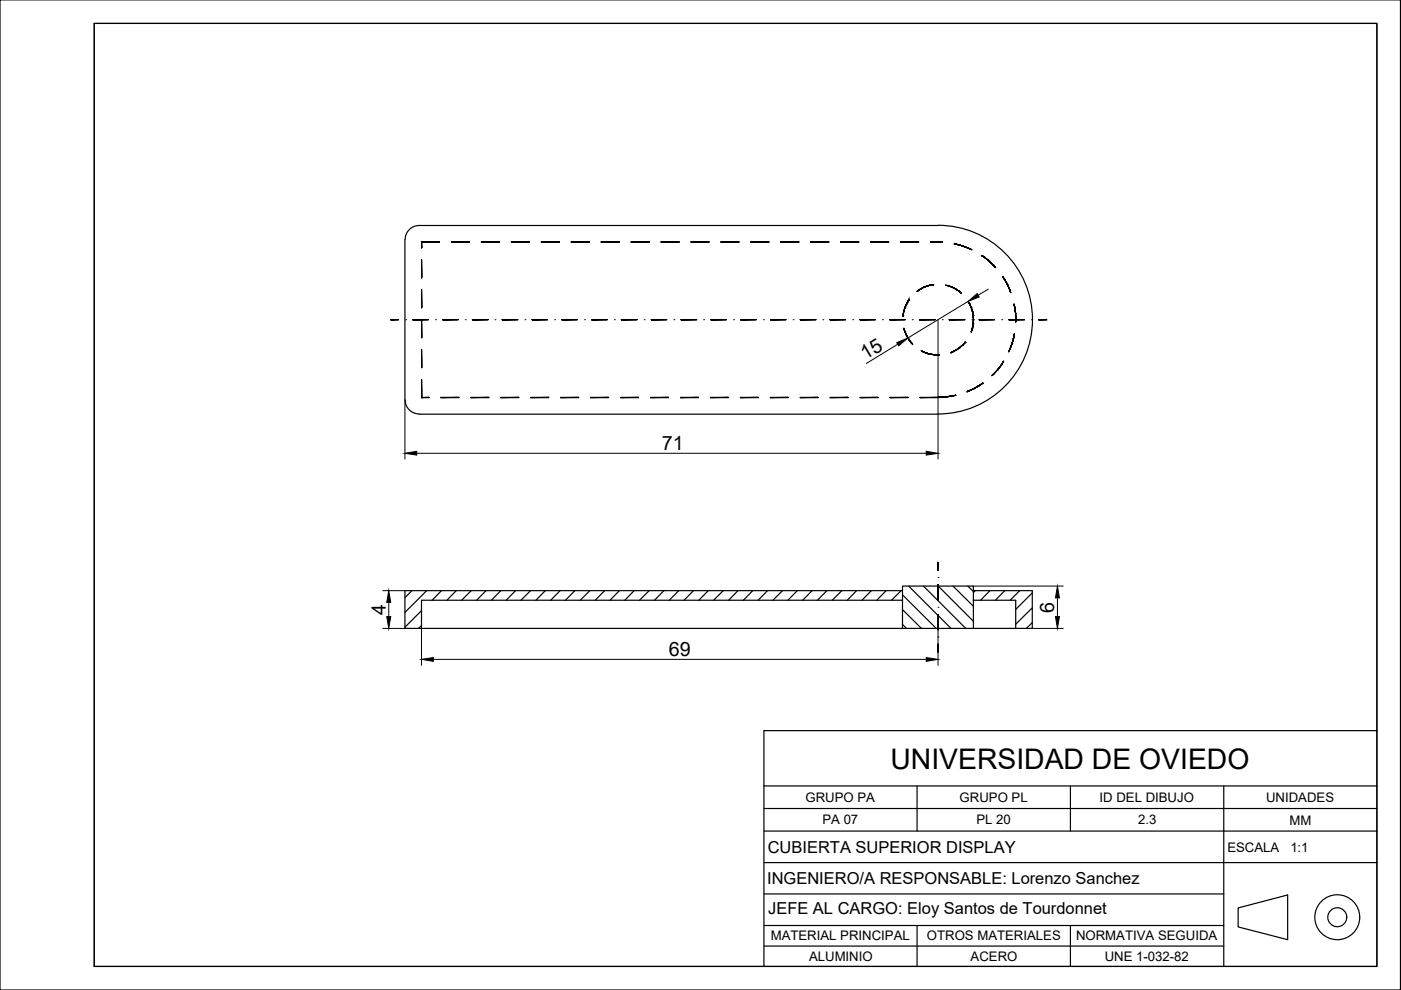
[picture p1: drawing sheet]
<svg xmlns="http://www.w3.org/2000/svg" width="297mm" height="210mm" viewBox="0 0 297 210" stroke-linecap="round" stroke-linejoin="round" font-family="sans-serif">
<!-- layer: 01_Contornos -->
<g fill="none" stroke="#000" stroke-width=".25">
<path d="M85.9 50.8v34M88.9 47.8h110M88.9 47.8a2.98 2.98 0 0 0-3 3M198.9 47.8a20 20 0 0 1 20 20 20 20 0 0 1-20 20M85.9 84.8a2.98 2.98 0 0 0 3 3M88.9 87.8h110M87.3 125.2l-1.4 1.5M89.4 129.5l-3.5 3.5M89.4 132.6l-.7 .6M90.5 125.2l-4.6 4.7M93.6 125.2l-2 2.1M96.7 125.2l-2 2.1"/>
<path d="M99.9 125.2l-2 2.1M103 125.2l-2 2.1M106.2 125.2l-2 2.1M109.3 125.2l-2 2.1M112.5 125.2l-2.1 2.1M115.6 125.2l-2 2.1M118.7 125.2l-1.9 2.1M121.9 125.2l-2 2.1M125.1 125.2l-2.1 2.1M128.2 125.2l-2 2.1M131.3 125.2l-2 2.1M134.5 125.2l-2 2.1"/>
<path d="M137.6 125.2l-2 2.1M140.8 125.2l-2 2.1M143.9 125.2l-2 2.1M147 125.2l-2 2.1M150.2 125.2l-2 2.1M153.3 125.2l-2 2.1M156.5 125.2l-2 2.1M159.6 125.2l-2 2.1M162.7 125.2l-2 2.1M165.9 125.2l-2 2.1M169 125.2l-2 2.1M172.2 125.2l-2 2.1"/>
<path d="M175.3 125.2l-2 2.1M178.5 125.2l-2.1 2.1M181.6 125.2l-2 2.1M184.7 125.2l-1.9 2.1M187.9 125.2l-2 2.1M191.1 125.2l-2.1 2.1M191.3 125.2h-105.4v8h133v-8h-12.5M191.3 125.2v-.9h15.1v.9M191.3 127.3h-101.9v5.9M191.3 132.4l.9 .8M191.3 129.3l4.1 3.9M191.3 126.1l7.2 7.1"/>
<path d="M191.3 125.2v8M192.7 124.3l8.9 8.9M195.8 124.3l9 8.9M198.9 124.3l7.5 7.4M202.1 124.3l4.3 4.2M205.2 124.3l1.2 1.1M206.4 127.3h8.9v5.9M206.4 125.2v8M206.8 125.2l-.4 .5M209.9 125.2l-2 2.1M213 125.2l-2 2.1M216.2 125.2l-2 2.1"/>
<path d="M218.9 125.7l-3.6 3.5M218.9 128.9l-3.6 3.4M218.9 132l-1.3 1.2"/>
</g>
<!-- layer: 02_Ocultas -->
<g fill="#000" stroke="#000" stroke-width=".21">
<path d="M89.4 55.1v3.8zM89.4 55.1v3.8zM89.4 55.1v3.8zM89.4 55.1v3.8z"/>
<path d="M89.4 51.3v1.2zM89.4 51.3v1.2zM89.4 51.3v1.2zM89.4 51.3v1.2z"/>
<path d="M89.4 51.3h3.8zM89.4 51.3h3.8zM89.4 51.3h3.8zM89.4 51.3h3.8z"/>
<path d="M95.7 51.3h3.8zM95.7 51.3h3.8zM95.7 51.3h3.8zM95.7 51.3h3.8z"/>
<path d="M102.1 51.3h3.8zM102.1 51.3h3.8zM102.1 51.3h3.8zM102.1 51.3h3.8z"/>
<path d="M108.4 51.3h3.8zM108.4 51.3h3.8zM108.4 51.3h3.8zM108.4 51.3h3.8z"/>
<path d="M114.8 51.3h3.8zM114.8 51.3h3.8zM114.8 51.3h3.8zM114.8 51.3h3.8z"/>
<path d="M121.1 51.3h3.8zM121.1 51.3h3.8zM121.1 51.3h3.8zM121.1 51.3h3.8z"/>
<path d="M127.5 51.3h3.8zM127.5 51.3h3.8zM127.5 51.3h3.8zM127.5 51.3h3.8z"/>
<path d="M133.8 51.3h3.8zM133.8 51.3h3.8zM133.8 51.3h3.8zM133.8 51.3h3.8z"/>
<path d="M140.2 51.3h3.8zM140.2 51.3h3.8zM140.2 51.3h3.8zM140.2 51.3h3.8z"/>
<path d="M146.5 51.3h3.8zM146.5 51.3h3.8zM146.5 51.3h3.8zM146.5 51.3h3.8z"/>
<path d="M152.9 51.3h3.8zM152.9 51.3h3.8zM152.9 51.3h3.8zM152.9 51.3h3.8z"/>
<path d="M159.2 51.3h3.8zM159.2 51.3h3.8zM159.2 51.3h3.8zM159.2 51.3h3.8z"/>
<path d="M165.6 51.3h3.8zM165.6 51.3h3.8zM165.6 51.3h3.8zM165.6 51.3h3.8z"/>
<path d="M171.9 51.3h3.8zM171.9 51.3h3.8zM171.9 51.3h3.8zM171.9 51.3h3.8z"/>
<path d="M178.3 51.3h3.8zM178.3 51.3h3.8zM178.3 51.3h3.8zM178.3 51.3h3.8z"/>
<path d="M184.6 51.3h3.8zM184.6 51.3h3.8zM184.6 51.3h3.8zM184.6 51.3h3.8z"/>
<path d="M191 51.3h3.8zM191 51.3h3.8zM191 51.3h3.8zM191 51.3h3.8z"/>
<path d="M197.3 51.3h1.6zM197.3 51.3h1.6zM197.3 51.3h1.6zM197.3 51.3h1.6z"/>
<path d="M198.9 51.3l.9 .1zM198.9 51.3l.9 .1zM198.9 51.3h.9zM198.9 51.3h.9z"/>
<path d="M202.3 51.7l.4 .1zM202.3 51.7l.4 .1zM202.3 51.7h.4zM202.3 51.7h.4z"/>
<path d="M202.7 51.8l1.3 .3zM202.7 51.8l1.3 .3zM202.7 51.8l1.3 .3zM202.7 51.7l1.3 .4z"/>
<path d="M204 52.1l1.2 .5zM204 52.1l1.2 .5zM204 52.1l1.2 .4zM204 52.1l1.2 .4z"/>
<path d="M205.2 52.6l.8 .3zM205.2 52.6l.8 .3zM205.2 52.6l.8 .3zM205.2 52.5l.8 .4z"/>
<path d="M208.1 54.2l.5 .3zM208.1 54.2l.5 .3zM208.1 54.2l.5 .2zM208.2 54.2l.4 .2z"/>
<path d="M208.6 54.5l1 .8zM208.6 54.5l1 .8zM208.6 54.5l1 .7zM208.6 54.4l1 .8z"/>
<path d="M209.6 55.3l.9 .8zM209.6 55.3l.9 .8zM209.6 55.3l.9 .8zM209.6 55.2l.9 .9z"/>
<path d="M210.5 56.1l.5 .6zM210.5 56.1l.5 .6zM210.5 56.1l.5 .6zM210.5 56.1l.5 .6z"/>
<path d="M212.6 58.6l.3 .6zM212.6 58.6l.4 .6zM212.6 58.6l.4 .6zM212.6 58.6l.4 .6z"/>
<path d="M89.4 74.1v3.8zM89.4 74.1v3.8zM89.4 74.1v3.8zM89.4 74.1v3.8z"/>
<path d="M89.4 67.8v3.8zM89.4 67.8v3.8zM89.4 67.8v3.8zM89.4 67.8v3.8z"/>
<path d="M89.4 61.4v3.8zM89.4 61.4v3.8zM89.4 61.4v3.8zM89.4 61.4v3.8z"/>
<path d="M191.4 66.9v.2zM191.4 66.9v.2zM191.4 66.9v.2zM191.4 66.9v.2z"/>
<path d="M191.6 66.1l-.1 .8zM191.6 66.1l-.1 .8zM191.6 66.1l-.2 .8zM191.6 66.1l-.2 .8z"/>
<path d="M191.6 69.6l.3 .8zM191.6 69.6l.3 .8zM191.6 69.7l.3 .7zM191.6 69.7l.3 .7z"/>
<path d="M191.9 65.2l-.3 .9zM191.9 65.2l-.3 .9zM191.9 65.2l-.3 .9zM191.9 65.2l-.3 .9z"/>
<path d="M191.9 70.4l.3 .7zM191.9 70.4l.3 .7zM191.9 70.4l.3 .7zM191.9 70.4l.3 .7z"/>
<path d="M192.2 64.4l-.3 .8zM192.2 64.4l-.3 .8zM192.2 64.4l-.3 .8zM192.2 64.4l-.3 .8z"/>
<path d="M192.2 71.1l.5 .8zM192.2 71.1l.5 .8zM192.2 71.1l.5 .8zM192.2 71.1l.4 .8z"/>
<path d="M192.6 63.7l-.4 .7zM192.6 63.7l-.4 .7zM192.6 63.7l-.4 .7zM192.6 63.7l-.4 .7z"/>
<path d="M192.6 71.9l.6 .7zM192.6 71.9l.6 .7zM192.6 71.9l.6 .7zM192.6 71.9l.5 .7z"/>
<path d="M192.7 63.6v.1zM192.7 63.6v.1zM192.7 63.6l-.1 .1zM192.7 63.6l-.1 .1z"/>
<path d="M193.1 72.6l.4 .3zM193.1 72.6l.4 .3zM193.1 72.6l.4 .3zM193.1 72.6l.3 .4z"/>
<path d="M194.5 61.8l.7-.5zM194.5 61.8l.7-.5zM194.4 61.7l.8-.4zM194.4 61.7l.8-.4z"/>
<path d="M195.5 74.4l.4 .2zM195.5 74.4l.4 .2zM195.5 74.5l.4 .2zM195.5 74.5l.4 .2z"/>
<path d="M195.2 61.3l.7-.4zM195.2 61.3l.7-.5zM195.2 61.3l.7-.5zM195.2 61.3l.7-.5z"/>
<path d="M195.9 74.6l.8 .3zM195.9 74.7l.8 .2zM195.9 74.7l.8 .3zM195.9 74.7l.8 .3z"/>
<path d="M195.9 60.9l.8-.3zM195.9 60.9l.8-.3zM195.9 60.9l.8-.3zM195.9 60.8l.8-.2z"/>
<path d="M196.7 74.9l.9 .2zM196.7 75l.9 .1zM196.7 75l.9 .2zM196.7 75l.9 .2z"/>
<path d="M196.7 60.6l.9-.2zM196.7 60.6l.9-.2zM196.7 60.6l.9-.2zM196.7 60.6l.9-.2z"/>
<path d="M197.6 75.1l.9 .1zM197.6 75.2h.9zM197.6 75.2l.9 .1zM197.6 75.2l.9 .1z"/>
<path d="M197.6 60.4h.4zM197.6 60.4l.4-.1zM197.6 60.4l.4-.1zM197.6 60.4l.4-.1z"/>
<path d="M198.5 75.2h.6zM198.5 75.3l.6-.1zM198.5 75.3l.6-.1zM198.5 75.3h.6z"/>
<path d="M200.5 60.5l.5 .1zM200.5 60.5l.5 .1zM200.5 60.5l.5 .1zM200.5 60.5l.5 .1z"/>
<path d="M201.6 74.8l.2-.2zM201.6 74.8l.2-.2zM201.6 74.8l.2-.2zM201.6 74.8l.2-.1z"/>
<path d="M201 60.6l.8 .3zM201 60.6l.8 .3zM201 60.6l.8 .2zM201 60.6l.8 .2z"/>
<path d="M201.8 74.6l.8-.4zM201.8 74.7l.8-.5zM201.8 74.7l.8-.5zM201.8 74.7l.8-.4z"/>
<path d="M201.8 60.9l.8 .4zM201.8 60.9l.8 .4zM201.8 60.9l.8 .4zM201.8 60.8l.8 .5z"/>
<path d="M202.6 74.2l.8-.4zM202.6 74.3l.8-.5zM202.6 74.3l.8-.5zM202.6 74.3l.8-.5z"/>
<path d="M202.6 61.3l.8 .5zM202.6 61.3l.8 .5zM202.6 61.3l.8 .4zM202.6 61.3l.8 .4z"/>
<path d="M203.4 73.8l.6-.6zM203.4 73.8l.6-.6zM203.4 73.8l.6-.6zM203.4 73.8l.6-.5z"/>
<path d="M203.4 61.8l.4 .4zM203.4 61.8l.4 .4zM203.4 61.8l.4 .4zM203.4 61.7l.4 .5z"/>
<path d="M204 73.2l.6-.6zM204.6 72.6l-.6 .7zM204.6 72.6l-.6 .7zM204.6 72.6l-.6 .7z"/>
<path d="M205.4 64.1l.2 .3zM205.4 64.1l.2 .3zM205.4 64.1l.2 .3zM205.4 64.1l.2 .3z"/>
<path d="M205.6 64.4l.3 .8zM205.6 64.4l.4 .8zM205.6 64.4l.4 .8zM205.6 64.4l.4 .8z"/>
<path d="M206.2 69.5l-.3 .9zM206.2 69.5l-.3 .9zM206.2 69.5l-.2 .9zM206.2 69.5l-.2 .9z"/>
<path d="M205.9 65.2l.3 .9zM205.9 65.2l.3 .9zM205.9 65.2l.3 .9zM205.9 65.2l.3 .9z"/>
<path d="M206.3 68.7l-.1 .8zM206.3 68.7l-.1 .8zM206.3 68.7l-.1 .8zM206.3 68.7l-.1 .8z"/>
<path d="M206.2 66.1l.1 .8zM206.2 66.1l.2 .8zM206.2 66.1l.2 .8zM206.2 66.1l.2 .8z"/>
<path d="M206.4 67.8l-.1 .9zM206.4 67.8l-.1 .9zM206.4 67.8v.9zM206.4 67.8v.9z"/>
<path d="M206.3 66.9l.1 .9zM206.3 66.9l.1 .9zM206.3 66.9l.1 .9zM206.3 66.9l.1 .9z"/>
<path d="M210.4 79.6l.1-.2zM210.5 79.4l-.1 .2zM210.5 79.4l-.1 .2zM210.4 79.6l.1-.2z"/>
<path d="M211.4 78.5l-.9 .9zM211.4 78.5l-.9 .9zM211.4 78.5l-.8 .9zM211.4 78.5l-.8 .9z"/>
<path d="M212.2 77.5l-.8 1zM212.2 77.5l-.8 1zM212.2 77.5l-.7 1zM212.2 77.5l-.7 1z"/>
<path d="M212.7 76.6l-.5 .9zM212.7 76.6l-.5 .9zM212.7 76.6l-.4 .9zM212.8 76.6l-.5 .9z"/>
<path d="M212.9 59.2l.7 1.1zM212.9 59.2l.7 1.1zM212.9 59.2l.7 1.1zM212.9 59.2l.7 1.1z"/>
<path d="M214.1 74.1l-.2 .3zM214.1 74.1l-.1 .3zM214.1 74.1l-.1 .3zM214.1 74.1l-.1 .3z"/>
<path d="M214.5 72.9l-.4 1.2zM214.5 72.9l-.4 1.2zM214.5 72.9l-.4 1.2zM214.5 72.9l-.4 1.2z"/>
<path d="M213.6 60.3l.5 1.2zM213.6 60.3l.5 1.2zM213.6 60.3l.5 1.2zM213.6 60.3l.5 1.2z"/>
<path d="M214.1 61.5l.2 .5zM214.1 61.5l.2 .5zM214.1 61.5l.2 .5zM214.1 61.5l.2 .5z"/>
<path d="M214.9 71.6l-.4 1.3zM214.9 71.6l-.4 1.3zM214.9 71.6l-.3 1.3zM214.9 71.6l-.3 1.3z"/>
<path d="M215.1 70.8l-.2 .8zM215.1 70.8l-.2 .8zM215.1 70.8l-.2 .8zM215.1 70.8l-.2 .8z"/>
<path d="M215 64.5l.1 .7zM215 64.5l.2 .7zM215 64.5l.2 .7zM215 64.5l.2 .7z"/>
<path d="M215.3 67.8v.5zM215.3 67.8v.5zM215.3 67.8v.5zM215.3 67.8v.5z"/>
<path d="M215.1 65.2l.2 1.3zM215.1 65.2l.2 1.3zM215.1 65.2l.2 1.3zM215.1 65.2l.2 1.3z"/>
<path d="M215.3 66.5v1.3zM215.3 66.5l.1 1.3zM215.3 66.5l.1 1.3zM215.3 66.5l.1 1.3z"/>
<path d="M89.4 80.5v3.8zM89.4 80.5v3.8zM89.4 80.5v3.8zM89.4 80.5v3.8z"/>
<path d="M89.4 84.3h1.5zM89.4 84.3h1.5zM89.4 84.3h1.5zM89.4 84.3h1.5z"/>
<path d="M93.5 84.3h3.8zM93.5 84.3h3.8zM93.5 84.3h3.8zM93.5 84.3h3.8z"/>
<path d="M99.8 84.3h3.8zM99.8 84.3h3.8zM99.8 84.3h3.8zM99.8 84.3h3.8z"/>
<path d="M106.2 84.3h3.8zM106.2 84.3h3.8zM106.2 84.3h3.8zM106.2 84.3h3.8z"/>
<path d="M112.5 84.3h3.8zM112.5 84.3h3.8zM112.5 84.3h3.8zM112.5 84.3h3.8z"/>
<path d="M118.9 84.3h3.8zM118.9 84.3h3.8zM118.9 84.3h3.8zM118.9 84.3h3.8z"/>
<path d="M125.2 84.3h3.8zM125.2 84.3h3.8zM125.2 84.3h3.8zM125.2 84.3h3.8z"/>
<path d="M131.6 84.3h3.8zM131.6 84.3h3.8zM131.6 84.3h3.8zM131.6 84.3h3.8z"/>
<path d="M137.9 84.3h3.8zM137.9 84.3h3.8zM137.9 84.3h3.8zM137.9 84.3h3.8z"/>
<path d="M144.3 84.3h3.8zM144.3 84.3h3.8zM144.3 84.3h3.8zM144.3 84.3h3.8z"/>
<path d="M150.6 84.3h3.8zM150.6 84.3h3.8zM150.6 84.3h3.8zM150.6 84.3h3.8z"/>
<path d="M157 84.3h3.8zM157 84.3h3.8zM157 84.3h3.8zM157 84.3h3.8z"/>
<path d="M163.3 84.3h3.8zM163.3 84.3h3.8zM163.3 84.3h3.8zM163.3 84.3h3.8z"/>
<path d="M169.7 84.3h3.8zM169.7 84.3h3.8zM169.7 84.3h3.8zM169.7 84.3h3.8z"/>
<path d="M176 84.3h3.8zM176 84.3h3.8zM176 84.3h3.8zM176 84.3h3.8z"/>
<path d="M182.4 84.3h3.8zM182.4 84.3h3.8zM182.4 84.3h3.8zM182.4 84.3h3.8z"/>
<path d="M188.7 84.3h3.8zM188.7 84.3h3.8zM188.7 84.3h3.8zM188.7 84.3h3.8z"/>
<path d="M195.1 84.3h3.8zM195.1 84.3h3.8zM195.1 84.3h3.8zM195.1 84.3h3.8z"/>
<path d="M198.9 84.2h1.3zM198.9 84.3l1.3-.1zM198.9 84.3l1.3-.1zM198.9 84.3l1.3-.1z"/>
<path d="M200.2 84.2l1.3-.2zM200.2 84.2l1.3-.2zM200.2 84.2l1.3-.2zM200.2 84.2l1.3-.2z"/>
<path d="M201.5 84l1.1-.2zM201.5 84l1.1-.2zM201.5 84l1.1-.2zM201.5 84l1.1-.2z"/>
<path d="M205.1 83l.1-.1zM205.1 83l.1-.1zM205.2 82.9l-.1 .2zM205.1 83.1l.1-.1z"/>
<path d="M205.2 82.9l1.2-.5zM205.2 83l1.2-.6zM205.2 83l1.2-.6zM205.2 83l1.2-.5z"/>
<path d="M206.4 82.4l1.1-.6zM206.4 82.5l1.1-.7zM206.4 82.5l1.1-.7zM206.4 82.5l1.1-.7z"/>
<path d="M207.5 81.8l.9-.6zM207.5 81.8l.9-.6zM207.5 81.8l.9-.6zM207.5 81.8l.9-.5z"/>
</g>
<g fill="none" stroke="#000" stroke-width=".21">
<path d="M89.4 55.1v3.8zM89.4 51.3v1.2zM89.4 51.3h.1M89.4 51.3h3.8zM95.7 51.3h3.8zM102.1 51.3h3.8zM108.4 51.3h3.8zM114.8 51.3h3.8zM121.1 51.3h3.8zM127.5 51.3h3.8zM133.8 51.3h3.8zM140.2 51.3h3.8z"/>
<path d="M146.5 51.3h3.8zM152.9 51.3h3.8zM159.2 51.3h3.8zM165.6 51.3h3.8zM171.9 51.3h3.8zM178.3 51.3h3.8zM184.6 51.3h3.8zM191 51.3h3.8zM197.3 51.3h1.6zM198.9 51.3h.1M198.9 51.3l.9 .1zM202.3 51.7l.4 .1z"/>
<path d="M202.7 51.7l1.3 .4zM202.7 51.8h.1M204 52.1l1.2 .5zM204 52.1h.1M205.2 52.5l.8 .4zM205.2 52.6h.1M208.1 54.2l.5 .3zM208.6 54.4l1 .9zM208.6 54.5h.1M209.6 55.2l.9 .9zM209.6 55.3h.1M210.5 56.1l.5 .6z"/>
<path d="M210.5 56.1h.1M212.6 58.6l.4 .6zM212.9 59.2l.7 1.1zM212.9 59.2h.1M89.4 74.1v3.8zM89.4 67.8v3.8zM89.4 61.4v3.8zM191.4 66.9h.1M191.4 66.9v.2zM191.6 66.1h.1M191.6 66.1l-.2 .8zM191.6 69.6l.3 .8z"/>
<path d="M191.9 65.2h.1M191.9 65.2l-.3 .9zM191.9 70.4h.1M191.9 70.4l.3 .7zM192.2 64.4h.1M192.2 64.4l-.3 .8zM192.2 71.1h.1M192.2 71.1l.5 .8zM192.6 63.7h.1M192.6 63.7l-.4 .7zM192.6 71.9h.1M192.6 71.9l.6 .7z"/>
<path d="M192.7 63.6l-.1 .1zM193.1 72.6h.1M193.1 72.6l.3 .4zM194.4 61.7l.8-.4zM195.2 61.3l.7-.5zM195.2 61.3h.1M195.5 74.4l.4 .3zM195.9 60.8l.8-.2zM195.9 60.9h.1M195.9 74.7h.1M195.9 74.6l.8 .4zM196.7 60.6l.9-.2z"/>
<path d="M196.7 60.6h.1M196.7 75h.1M196.7 74.9l.9 .3zM197.6 60.4l.4-.1zM197.6 60.4h.1M197.6 75.2h.1M197.6 75.1l.9 .2zM198.5 75.3h.1M198.5 75.2l.6 .1zM200.5 60.5l.5 .1zM201 60.6l.8 .3zM201 60.6h.1"/>
<path d="M201.6 74.8l.2-.2zM201.8 60.8l.8 .5zM201.8 60.9h.1M201.8 74.7h.1M201.8 74.6l.8-.4zM202.6 61.3l.8 .5zM202.6 61.3h.1M202.6 74.3h.1M202.6 74.2l.8-.4zM203.4 61.7l.4 .5zM203.4 61.8h.1M203.4 73.8h.1"/>
<path d="M203.4 73.8l.6-.6zM204 73.3h.1M204.6 72.6l-.6 .7zM204.6 72.6h.1M205.4 64.1l.2 .3zM205.6 64.4l.4 .8zM205.6 64.4h.1M205.9 65.2l.3 .9zM205.9 65.2h.1M206.2 66.1l.2 .8zM206.2 66.1h.1M206.2 69.5l-.3 .9z"/>
<path d="M206.2 69.5h.1M206.3 66.9l.1 .9zM206.3 66.9h.1M206.3 68.7l-.1 .8zM206.3 68.7h.1M206.4 67.8l-.1 .9zM206.4 67.8h.1M210.5 79.4l-.1 .2zM210.5 79.4h.1M211.4 78.5l-.9 .9zM211.4 78.5h.1M212.2 77.5l-.8 1z"/>
<path d="M212.2 77.5h.1M212.7 76.6l-.5 .9zM213.6 60.3l.5 1.2zM213.6 60.3h.1M214.1 74.1l-.1 .3zM214.1 74.1h.1M214.1 61.5l.2 .5zM214.1 61.5h.1M214.5 72.9l-.4 1.2zM214.5 72.9h.1M214.9 71.6l-.4 1.3zM214.9 71.6h.1"/>
<path d="M215 64.5l.2 .7zM215.1 70.8l-.2 .8zM215.1 65.2l.2 1.3zM215.1 65.2h.1M215.3 66.5l.1 1.3zM215.3 66.5h.1M215.3 67.8v.5zM215.3 67.8h.1M89.4 84.3h1.5zM89.4 84.3h.1M89.4 80.5v3.8zM93.5 84.3h3.8z"/>
<path d="M99.8 84.3h3.8zM106.2 84.3h3.8zM112.5 84.3h3.8zM118.9 84.3h3.8zM125.2 84.3h3.8zM131.6 84.3h3.8zM137.9 84.3h3.8zM144.3 84.3h3.8zM150.6 84.3h3.8zM157 84.3h3.8zM163.3 84.3h3.8zM169.7 84.3h3.8z"/>
<path d="M176 84.3h3.8zM182.4 84.3h3.8zM188.7 84.3h3.8zM195.1 84.3h3.8zM198.9 84.3h.1M198.9 84.2h1.3zM200.2 84.2h.1M200.2 84.2l1.3-.2zM201.5 84h.1M201.5 84l1.1-.2zM205.1 83l.1-.1zM205.2 83h.1"/>
<path d="M205.2 82.9l1.2-.5zM206.4 82.5h.1M206.4 82.4l1.1-.6zM207.5 81.8h.1M207.5 81.8l.9-.5z"/>
</g>
<!-- layer: 03_Ejes -->
<g fill="#000" stroke="#000" stroke-width=".21">
<path d="M82.8 67.7h1.7zM82.8 67.8l1.7-.1zM82.8 67.8l1.7-.1zM82.8 67.8h1.7z"/>
<path d="M87.5 67.7h3.3zM87.5 67.8l3.3-.1zM87.5 67.8l3.3-.1zM87.5 67.8h3.3z"/>
<path d="M93.9 67.7h3.2zM93.9 67.8l3.2-.1zM93.9 67.8l3.2-.1zM93.9 67.8h3.2z"/>
<path d="M100.2 67.7h3.3zM100.2 67.8l3.3-.1zM100.2 67.8l3.3-.1zM100.2 67.8h3.3z"/>
<path d="M106.5 67.7h3.3zM106.5 67.8l3.3-.1zM106.5 67.8l3.3-.1zM106.5 67.8h3.3z"/>
<path d="M112.8 67.7h3.3zM112.8 67.8l3.3-.1zM112.8 67.8l3.3-.1zM112.8 67.8h3.3z"/>
<path d="M119.1 67.7h3.3zM119.1 67.8l3.3-.1zM119.1 67.8l3.3-.1zM119.1 67.8h3.3z"/>
<path d="M125.4 67.7h3.3zM125.4 67.8l3.3-.1zM125.4 67.8l3.3-.1zM125.4 67.8h3.3z"/>
<path d="M131.7 67.7h3.3zM131.7 67.8l3.3-.1zM131.7 67.8l3.3-.1zM131.7 67.8h3.3z"/>
<path d="M138.1 67.7h3.3zM138.1 67.8l3.3-.1zM138.1 67.8l3.3-.1zM138.1 67.8h3.3z"/>
<path d="M144.4 67.7h3.3zM144.4 67.8l3.3-.1zM144.4 67.8l3.3-.1zM144.4 67.8h3.3z"/>
<path d="M150.7 67.7h3.3zM150.7 67.8l3.3-.1zM150.7 67.8l3.3-.1zM150.7 67.8h3.3z"/>
<path d="M157 67.7h3.3zM157 67.8l3.3-.1zM157 67.8l3.3-.1zM157 67.8h3.3z"/>
<path d="M163.4 67.7h3.2zM163.4 67.8l3.2-.1zM163.4 67.8l3.2-.1zM163.4 67.8h3.2z"/>
<path d="M169.7 67.7h3.3zM169.7 67.8l3.3-.1zM169.7 67.8l3.3-.1zM169.7 67.8h3.3z"/>
<path d="M176 67.7h3.3zM176 67.8l3.3-.1zM176 67.8l3.3-.1zM176 67.8h3.3z"/>
<path d="M182.3 67.7h3.3zM182.3 67.8l3.3-.1zM182.3 67.8l3.3-.1zM182.3 67.8h3.3z"/>
<path d="M188.6 67.7h3.3zM188.6 67.8l3.3-.1zM188.6 67.8l3.3-.1zM188.6 67.8h3.3z"/>
<path d="M194.9 67.7h3.3zM194.9 67.8l3.3-.1zM194.9 67.8l3.3-.1zM194.9 67.8h3.3z"/>
<path d="M201.3 67.7h3.3zM201.3 67.8l3.3-.1zM201.3 67.8l3.3-.1zM201.3 67.8h3.3z"/>
<path d="M207.6 67.7h3.3zM207.6 67.8l3.3-.1zM207.6 67.8l3.3-.1zM207.6 67.8h3.3z"/>
<path d="M213.9 67.7h3.3zM213.9 67.8l3.3-.1zM213.9 67.8l3.3-.1zM213.9 67.8h3.3z"/>
<path d="M220.2 67.7h1.7zM220.2 67.8l1.7-.1zM220.2 67.8l1.7-.1zM220.2 67.8h1.7z"/>
<path d="M198.9 119.3v1.6zM198.9 119.3v1.6zM198.9 119.3v1.6zM198.9 119.3v1.6z"/>
<path d="M198.9 124v3.2zM198.9 124v3.2zM198.9 124v3.2zM198.9 124v3.2z"/>
<path d="M198.9 130.3v3.2zM198.9 130.3v3.2zM198.9 130.3v3.2zM198.9 130.3v3.2z"/>
<path d="M198.9 136.6v1.6zM198.9 136.6v1.6zM198.9 136.6v1.6zM198.9 136.6v1.6z"/>
</g>
<g fill="none" stroke="#000" stroke-width=".21">
<path d="M82.8 67.7v.1M82.8 67.7l1.7 .1zM86 67.8h.1M87.5 67.7l3.3 .1zM92.3 67.8h.1M93.9 67.7l3.2 .1zM98.6 67.8h.1M100.2 67.7l3.3 .1zM104.9 67.8h.1M106.5 67.7l3.3 .1zM111.3 67.8h.1M112.8 67.7l3.3 .1z"/>
<path d="M117.6 67.8h.1M119.1 67.7l3.3 .1zM123.9 67.8h.1M125.4 67.7l3.3 .1zM130.3 67.8h.1M131.7 67.7l3.3 .1zM136.6 67.8h.1M138.1 67.7l3.3 .1zM142.9 67.8h.1M144.4 67.7l3.3 .1zM149.2 67.8h.1M150.7 67.7l3.3 .1z"/>
<path d="M155.5 67.8h.1M157 67.7l3.3 .1zM161.8 67.8h.1M163.4 67.7l3.2 .1zM168.1 67.8h.1M169.7 67.7l3.3 .1zM174.5 67.8h.1M176 67.7l3.3 .1zM180.8 67.8h.1M182.3 67.7l3.3 .1zM187.1 67.8h.1M188.6 67.7l3.3 .1z"/>
<path d="M193.4 67.8h.1M194.9 67.7l3.3 .1zM199.8 67.8h.1M201.3 67.7l3.3 .1zM206.1 67.8h.1M207.6 67.7l3.3 .1zM212.4 67.8h.1M213.9 67.7l3.3 .1zM218.7 67.8h.1M220.2 67.7l1.7 .1zM221.9 67.7v.1M198.9 119.3h.1"/>
<path d="M198.9 119.3v1.6zM198.9 122.4h.1M198.9 124v3.2zM198.9 128.7h.1M198.9 130.3v3.2zM198.9 135.1h.1M198.9 136.6v1.6zM198.9 138.2h.1"/>
</g>
<!-- layer: 04_Cotas -->
<g fill="none" stroke="#000" stroke-width=".21">
<path d="M190.3 73l-6.6 4.1M198.9 67.8v29.5M205.3 63.9l-12.9 7.8M209.5 61.3l-2.1 1.3M85.9 84.8v12.5M88.3 96.1h108.1M81.2 125.2h4.7M81.2 133.2h4.7M82.4 127.7v3M89.4 133.2v7.9M91.9 139.8h104.5M198.9 133.2v7.9"/>
<path d="M206.4 124.3h19M218.9 133.2h6.5M224.2 126.8v3.9"/>
</g>
<path d="M190.1 72.7l2.3-1-1.9 1.6zM205.3 63.9l1.9-1.7 .4 .8zM85.9 96.1l2.4-.4v.8zM196.4 95.7l2.5 .4-2.5 .4zM82.4 125.2l.4 2.5h-.8zM82 130.7h.8l-.4 2.5zM89.4 139.8l2.5-.4v.8zM196.4 139.4l2.5 .4-2.5 .4zM224.2 124.3l.4 2.5h-.8zM223.8 130.7h.8l-.4 2.5z" fill="#000" stroke="#000" stroke-width=".21"/>
<!-- layer: 0 -->
<g fill="none" stroke="#000" stroke-width=".25">
<path d="M0 0h296.9v209.9h-296.9zM20 5h271.9v199.9h-271.9zM291.9 154.9h-129.9v50M162 176.2h129.9M162 166.6h129.9M162 171.4h129.9M194.4 166.6v9.6M226.9 166.6v9.6M259.5 166.6v38.3M162 182.9h129.9M162 189.5h97.5M162 196.2h97.5"/>
<path d="M194.4 196.2v8.7M226.9 196.2v8.7M262.5 192.5l10.5-2.7v9.4l-10.5-2.7zM162 200.6h97.5"/>
<circle cx="283.5" cy="194.5" r="4.8"/>
<circle cx="283.5" cy="194.5" r="2.01"/>
</g>
<text font-size="6" x="188.8" y="163">UNIVERSIDAD DE OVIEDO</text>
<g font-size="4.2">
<text x="183.5" y="76.4" transform="rotate(-31 183.5 76.4)">15</text>
<text x="140.3" y="95.5">71</text>
<text x="81.8" y="130.4" transform="rotate(-90 81.8 130.4)">4</text>
<text x="223.5" y="129.9" transform="rotate(-90 223.5 129.9)">6</text>
<text x="141.8" y="139.1">69</text>
</g>
<g font-size="3.5">
<text x="162.8" y="180.8">CUBIERTA SUPERIOR DISPLAY</text>
<text x="162.6" y="187.4">INGENIERO/A RESPONSABLE: Lorenzo Sanchez</text>
<text x="162.9" y="193.8">JEFE AL CARGO: Eloy Santos de Tourdonnet</text>
</g>
<g font-size="2.8">
<text x="170.8" y="170.1">GRUPO PA</text>
<text x="203.5" y="170.1">GRUPO PL</text>
<text x="233.1" y="170.1">ID DEL DIBUJO</text>
<text x="268.4" y="170.1">UNIDADES</text>
<text x="174.4" y="174.8">PA 07</text>
<text x="207" y="174.8">PL 20</text>
<text x="241.3" y="174.8">2.3</text>
<text x="273.4" y="174.9">MM</text>
<text x="260.2" y="180.6">ESCALA</text>
<text x="273.6" y="180.6">1:1</text>
<text x="163.4" y="199.4">MATERIAL PRINCIPAL</text>
<text x="171.5" y="203.8">ALUMINIO</text>
<text x="196.5" y="199.4">OTROS MATERIALES</text>
<text x="205.8" y="203.8">ACERO</text>
<text x="228.1" y="199.4">NORMATIVA SEGUIDA</text>
<text x="234.2" y="203.7">UNE 1-032-82</text>
</g>
</svg>
